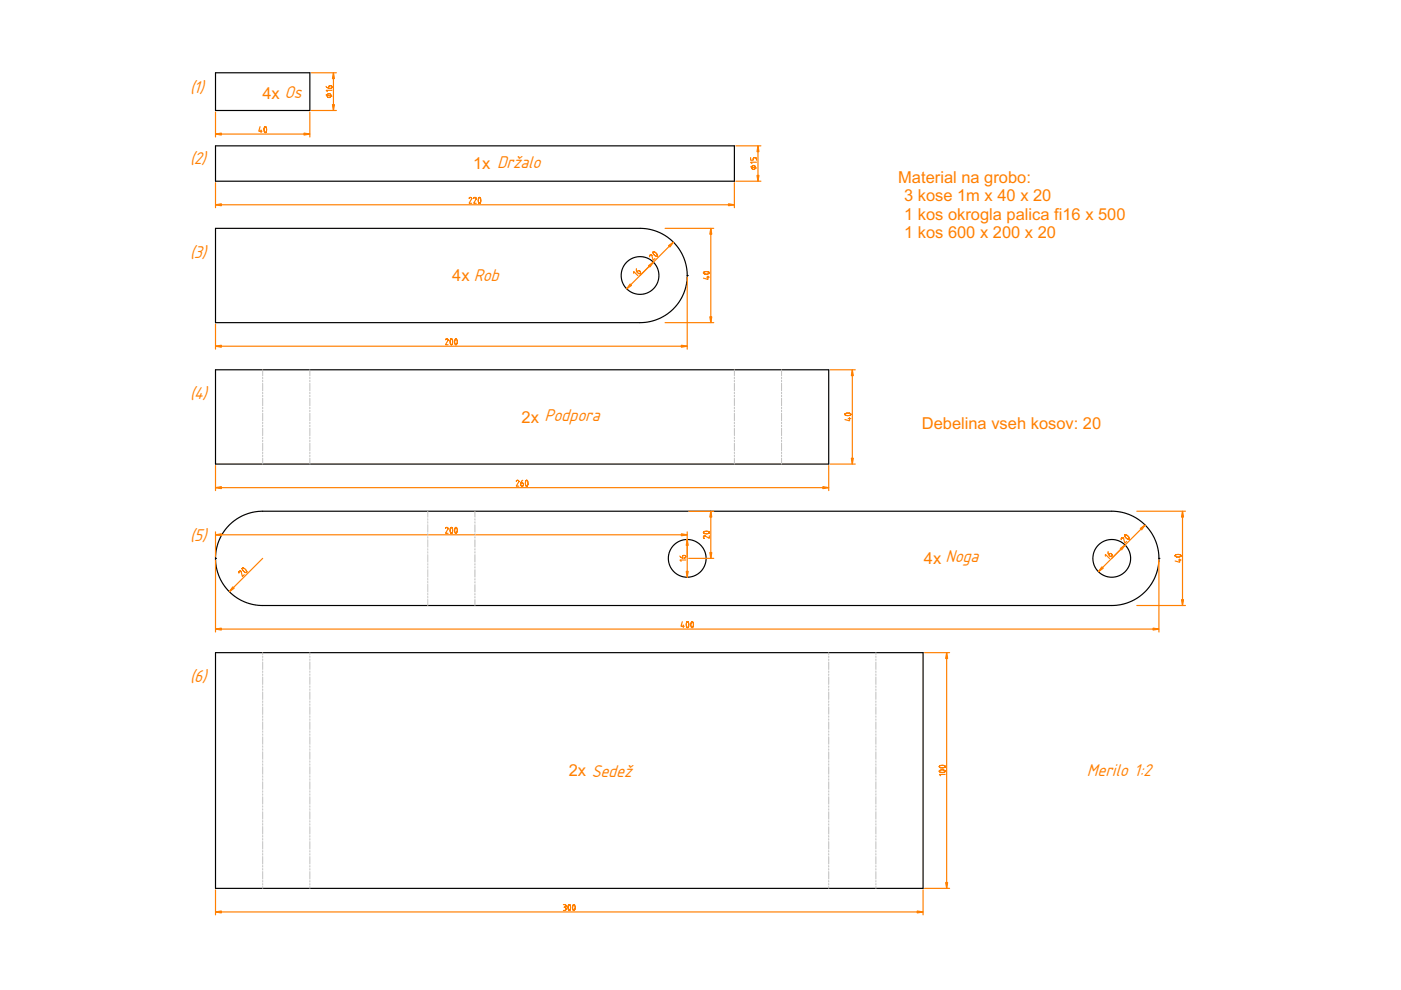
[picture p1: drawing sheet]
<svg xmlns="http://www.w3.org/2000/svg" width="297mm" height="210mm" viewBox="0 0 297 210" stroke-linecap="round" stroke-linejoin="round" font-family="sans-serif">
<path d="M45.7 138.4h150v50h-150z" fill="none" stroke="#000" stroke-width=".25"/>
<path d="M45.7 193.4h150" fill="none" stroke="#ff7f00" stroke-width=".25"/>
<path d="M45.7 193.4l1.2-.3v.5z" fill="#ff7f00"/>
<path d="M45.7 193.4l1.2-.3v.5z" fill="#ff7f00" stroke="#ff7f00" stroke-width=".25"/>
<path d="M194.5 193.1l1.2 .3-1.2 .2z" fill="#ff7f00"/>
<path d="M194.5 193.1l1.2 .3-1.2 .2z" fill="#ff7f00" stroke="#ff7f00" stroke-width=".25"/>
<g fill="none" stroke="#ff7f00" stroke-width=".25">
<path d="M200.7 138.4v50M45.7 188.7v5.3M119.5 191.8l.5 .1v.3l-.3 .1M119.6 192.3h.1M119.7 192.3l.3 .2v.4l-.5 .1M120.6 191.9l-.1 .8 .1 .3h.2M120.6 191.9h.2M120.6 191.9h.1M120.8 193h.1M120.9 191.9h.1M120.9 191.9l.1 .5-.2 .6M121.5 191.9l-.1 .8 .2 .3h.2"/>
<path d="M121.5 191.9h.3M121.5 191.9h.1M121.8 193h.1M121.8 191.9h.1M121.8 191.9l.2 .5-.2 .6M195.7 188.7v5.3"/>
</g>
<path d="M200.7 138.4l.2 1.2h-.4z" fill="#ff7f00"/>
<path d="M200.7 138.4l.2 1.2h-.4z" fill="#ff7f00" stroke="#ff7f00" stroke-width=".25"/>
<path d="M200.5 187.1h.4l-.2 1.3z" fill="#ff7f00"/>
<path d="M200.5 187.1h.4l-.2 1.3z" fill="#ff7f00" stroke="#ff7f00" stroke-width=".25"/>
<g fill="none" stroke="#ff7f00" stroke-width=".25">
<path d="M242.8 111.3l-7.1 7.1M196 138.4h5.3M199.2 163.6h.1M199.2 162.7h.1M199.2 162.7l.5 .1 .6-.1M200.3 162.7h.1M200.3 163.4l-.8-.1-.3 .1v.2M200.3 162.4l-.8-.1-.3 .1v.3M200.3 163.4h.1M200.3 162.4h.1M200.3 163.4l.1 .2-.4 .2-.8-.2M200.3 162.4v.3"/>
<path d="M200.4 164.2h-1.3l.3 .3M196 188.4h5.3"/>
</g>
<g fill="none" stroke="#c0c0c0" stroke-width=".21">
<path d="M55.7 138.4v.4M55.7 139.1v.3M55.7 139.7v.3M65.7 138.4v.4M65.7 139.1v.3M65.7 139.7v.3M175.7 138.4v.4M175.7 139.1v.3M175.7 139.7v.3M185.7 138.4v.4M185.7 139.1v.3M185.7 139.7v.3"/>
<path d="M55.7 140.4v1.5M55.7 142.3v.3M55.7 142.9v.3M55.7 143.5v1.6M55.7 145.4v.4M55.7 146.1v.3M55.7 146.7v1.6M55.7 148.6v.3M55.7 149.2v.4M55.7 149.9v1.6M55.7 151.8v.3M55.7 152.4v.3"/>
<path d="M55.7 153.1v1.5M55.7 155v.3M55.7 155.6v.3M55.7 156.2v1.6M55.7 158.1v.3M55.7 158.8v.3M55.7 159.4v1.6M65.7 140.4v1.5M65.7 142.3v.3M65.7 142.9v.3M65.7 143.5v1.6M65.7 145.4v.4"/>
<path d="M65.7 146.1v.3M65.7 146.7v1.6M65.7 148.6v.3M65.7 149.2v.4M65.7 149.9v1.6M65.7 151.8v.3M65.7 152.4v.3M65.7 153.1v1.5M65.7 155v.3M65.7 155.6v.3M65.7 156.2v1.6M65.7 158.1v.3"/>
<path d="M65.7 158.8v.3M65.7 159.4v1.6M175.7 140.4v1.5M175.7 142.3v.3M175.7 142.9v.3M175.7 143.5v1.6M175.7 145.4v.4M175.7 146.1v.3M175.7 146.7v1.6M175.7 148.6v.3M175.7 149.2v.4M175.7 149.9v1.6"/>
<path d="M175.7 151.8v.3M175.7 152.4v.3M175.7 153.1v1.5M175.7 155v.3M175.7 155.6v.3M175.7 156.2v1.6M175.7 158.1v.3M175.7 158.8v.3M175.7 159.4v1.6M185.7 140.4v1.5M185.7 142.3v.3M185.7 142.9v.3"/>
<path d="M185.7 143.5v1.6M185.7 145.4v.4M185.7 146.1v.3M185.7 146.7v1.6M185.7 148.6v.3M185.7 149.2v.4M185.7 149.9v1.6M185.7 151.8v.3M185.7 152.4v.3M185.7 153.1v1.5M185.7 155v.3M185.7 155.6v.3"/>
<path d="M185.7 156.2v1.6M185.7 158.1v.3M185.7 158.8v.3M185.7 159.4v1.6M55.7 161.3v.3M55.7 161.9v.4M55.7 162.6v1.6M55.7 164.5v.3M55.7 165.1v.3M55.7 165.7v1.6M55.7 167.7v.3M55.7 168.3v.3"/>
<path d="M55.7 168.9v1.6M55.7 170.8v.3M55.7 171.5v.3M55.7 172.1v1.6M55.7 174v.3M55.7 174.6v.4M55.7 175.3v1.6M55.7 177.2v.3M55.7 177.8v.3M55.7 178.4v1.6M65.7 161.3v.3M65.7 161.9v.4"/>
<path d="M65.7 162.6v1.6M65.7 164.5v.3M65.7 165.1v.3M65.7 165.7v1.6M65.7 167.7v.3M65.7 168.3v.3M65.7 168.9v1.6M65.7 170.8v.3M65.7 171.5v.3M65.7 172.1v1.6M65.7 174v.3M65.7 174.6v.4"/>
<path d="M65.7 175.3v1.6M65.7 177.2v.3M65.7 177.8v.3M65.7 178.4v1.6M175.7 161.3v.3M175.7 161.9v.4M175.7 162.6v1.6M175.7 164.5v.3M175.7 165.1v.3M175.7 165.7v1.6M175.7 167.7v.3M175.7 168.3v.3"/>
<path d="M175.7 168.9v1.6M175.7 170.8v.3M175.7 171.5v.3M175.7 172.1v1.6M175.7 174v.3M175.7 174.6v.4M175.7 175.3v1.6M175.7 177.2v.3M175.7 177.8v.3M175.7 178.4v1.6M185.7 161.3v.3M185.7 161.9v.4"/>
<path d="M185.7 162.6v1.6M185.7 164.5v.3M185.7 165.1v.3M185.7 165.7v1.6M185.7 167.7v.3M185.7 168.3v.3M185.7 168.9v1.6M185.7 170.8v.3M185.7 171.5v.3M185.7 172.1v1.6M185.7 174v.3M185.7 174.6v.4"/>
<path d="M185.7 175.3v1.6M185.7 177.2v.3M185.7 177.8v.3M185.7 178.4v1.6M55.7 180.3v.4M55.7 181v.3M55.7 181.6v1.6M55.7 183.5v.3M55.7 184.2v.3M55.7 184.8v1.6M55.7 186.7v.3M55.7 187.3v.3"/>
<path d="M55.7 188v.4M65.7 180.3v.4M65.7 181v.3M65.7 181.6v1.6M65.7 183.5v.3M65.7 184.2v.3M65.7 184.8v1.6M65.7 186.7v.3M65.7 187.3v.3M65.7 188v.4M175.7 180.3v.4M175.7 181v.3"/>
<path d="M175.7 181.6v1.6M175.7 183.5v.3M175.7 184.2v.3M175.7 184.8v1.6M175.7 186.7v.3M175.7 187.3v.3M175.7 188v.4M185.7 180.3v.4M185.7 181v.3M185.7 181.6v1.6M185.7 183.5v.3M185.7 184.2v.3"/>
<path d="M185.7 184.8v1.6M185.7 186.7v.3M185.7 187.3v.3M185.7 188v.4"/>
</g>
<g fill="none" stroke="#000" stroke-width=".25">
<path d="M45.7 118.4h.1M45.7 118.4l.2-2 .5-1.8 1-1.7 1.2-1.6 1.5-1.2 1.8-.9 1.9-.6 1.9-.2h180.5l1.9 .3 1.8 .6 1.6 1 1.4 1.2 1.2 1.5 .9 1.7 .5 1.8 .2 1.9M45.7 118.4l.2 1.9 .6 1.9 .9 1.7 1.2 1.5 1.5 1.3 1.8 .9 1.8 .6 2 .2h180.5l1.9-.3 1.8-.6 1.6-1 1.5-1.2 1.1-1.5 .9-1.7 .5-1.9 .2-1.8M245.7 118.4h.1"/>
<circle cx="145.7" cy="118.4" r="4"/>
<circle cx="235.7" cy="118.4" r="4"/>
</g>
<path d="M241.8 112.1l1-.8-.8 1z" fill="#ff7f00"/>
<path d="M241.8 112.1l1-.8-.8 1z" fill="#ff7f00" stroke="#ff7f00" stroke-width=".25"/>
<path d="M55.7 118.4l-7.1 7.1M238.1 114l-.3 .1v.3M238.1 114.1h.1M238.1 114.1l.4 1.1 .4-.4M238.4 113.5l.2-.1 .3 .1 .5 .6M238.4 113.5h.1M238.4 113.5l.3 .5 .5 .3M239.2 114.3h.1M239.4 114.2h.1M239.4 114.2l-.2 .1" fill="none" stroke="#ff7f00" stroke-width=".25"/>
<path d="M49.4 124.4l.3 .3-1.1 .8z" fill="#ff7f00"/>
<path d="M49.4 124.4l.3 .3-1.1 .8z" fill="#ff7f00" stroke="#ff7f00" stroke-width=".25"/>
<path d="M45.7 133.4h200M51 121.1l-.3 .1v.3M51.1 121.1h.1M51.1 121.1v.1M51.1 121.2l.3 1 .4-.4M51.4 120.6v-.2l.3 .1 .5 .4M51.4 120.6h.1M51.4 120.6l.5 .7 .3 .1 .1-.2M52.2 121h.1M52.2 121l.1 .2M52.3 121.2h.1" fill="none" stroke="#ff7f00" stroke-width=".25"/>
<path d="M45.7 133.4l1.2-.2v.4z" fill="#ff7f00"/>
<path d="M45.7 133.4l1.2-.2v.4z" fill="#ff7f00" stroke="#ff7f00" stroke-width=".25"/>
<path d="M244.5 133.2l1.2 .2-1.2 .2z" fill="#ff7f00"/>
<path d="M244.5 133.2l1.2 .2-1.2 .2z" fill="#ff7f00" stroke="#ff7f00" stroke-width=".25"/>
<g fill="none" stroke="#ff7f00" stroke-width=".25">
<path d="M45.7 118.7v15.3M45.7 113.4h100M245.7 118.7v15.3M144.7 131.8l-.3 1h.7M144.9 132.5v.6M145.6 131.9l-.1 .8 .2 .3h.2M145.6 131.9l.3-.1 .1 .4-.1 .8M145.6 131.9h.1M145.9 133h.1M146.5 132.2l.1 .8M146.5 132.1h.1M146.6 133h.1"/>
<path d="M146.6 133h.3M146.6 131.9l-.1 .2M146.6 131.9l.2-.1 .2 .4-.1 .8M146.6 131.9h.1M146.9 133h.1"/>
</g>
<path d="M45.7 113.4l1.2-.2v.4z" fill="#ff7f00"/>
<path d="M45.7 113.4l1.2-.2v.4z" fill="#ff7f00" stroke="#ff7f00" stroke-width=".25"/>
<path d="M144.5 113.2l1.2 .2-1.2 .2z" fill="#ff7f00"/>
<path d="M144.5 113.2l1.2 .2-1.2 .2z" fill="#ff7f00" stroke="#ff7f00" stroke-width=".25"/>
<g fill="none" stroke="#ff7f00" stroke-width=".25">
<path d="M45.7 112.8v5.3M94.5 112l.2-.2 .3 .2M95 112h.1M95 112l-.6 1.1h.6M95.6 111.9l-.2 .8 .2 .3h.2M95.6 111.9h.2l.1 .3-.1 .8M95.6 111.9h.1M95.8 113h.1M96.5 111.9l-.1 .8 .2 .3h.2M96.5 111.9h.3l.1 .3-.1 .8M96.5 111.9h.1M96.8 113h.1"/>
<path d="M145.7 112.8v5.3M150.7 108.4v10"/>
</g>
<path d="M150.5 117.1h.4l-.2 1.3z" fill="#ff7f00"/>
<path d="M150.5 117.1h.4l-.2 1.3z" fill="#ff7f00" stroke="#ff7f00" stroke-width=".25"/>
<path d="M150.7 108.4l.2 1.2h-.4z" fill="#ff7f00"/>
<path d="M150.7 108.4l.2 1.2h-.4z" fill="#ff7f00" stroke="#ff7f00" stroke-width=".25"/>
<path d="M146 118.4h5.3M146 108.4h5.3M149.2 113h.1M149.3 113.6l-.2 .3 .2 .2M149.4 113.6h.1M150.3 112.8l-.8-.1-.3 .1v.2M150.3 112.8h.1M150.3 112.8l.1 .2-.4 .2-.8-.2M150.4 113.6v.6l-.9-.6M250.7 108.4v20" fill="none" stroke="#ff7f00" stroke-width=".25"/>
<path d="M250.7 108.4l.2 1.2h-.4z" fill="#ff7f00"/>
<path d="M250.7 108.4l.2 1.2h-.4z" fill="#ff7f00" stroke="#ff7f00" stroke-width=".25"/>
<path d="M250.5 127.1h.4l-.2 1.3z" fill="#ff7f00"/>
<path d="M250.5 127.1h.4l-.2 1.3z" fill="#ff7f00" stroke="#ff7f00" stroke-width=".25"/>
<path d="M145.7 114.4v8M241 108.4h10.3M249.2 118h.1M249.8 118.7h.6M250.1 118.5v.7l-.9-.3M250.3 117.7l-.8-.1-.3 .1v.3M250.3 117.7h.1M250.3 117.7l.1 .2-.3 .2-.9-.1M241 128.4h10.3" fill="none" stroke="#ff7f00" stroke-width=".25"/>
<g fill="none" stroke="#c0c0c0" stroke-width=".21">
<path d="M90.7 108.4v1.3M90.7 110v.3M90.7 110.6v.3M90.7 111.2v1.6M90.7 113.2v.3M90.7 113.8v.3M90.7 114.4v1.6M90.7 116.3v.3M90.7 117v.3M90.7 117.6v1.6M90.7 119.5v.3M100.7 108.4v1.3"/>
<path d="M100.7 110v.3M100.7 110.6v.3M100.7 111.2v1.6M100.7 113.2v.3M100.7 113.8v.3M100.7 114.4v1.6M100.7 116.3v.3M100.7 117v.3M100.7 117.6v1.6M100.7 119.5v.3M90.7 120.1v.3M90.7 120.8v1.6"/>
<path d="M90.7 122.7v.3M90.7 123.3v.3M90.7 123.9v1.6M90.7 125.8v.4M90.7 126.5v.3M90.7 127.1v1.3M100.7 120.1v.3M100.7 120.8v1.6M100.7 122.7v.3M100.7 123.3v.3M100.7 123.9v1.6M100.7 125.8v.4"/>
<path d="M100.7 126.5v.3M100.7 127.1v1.3"/>
</g>
<path d="M145.5 121.1h.4l-.2 1.3z" fill="#ff7f00"/>
<path d="M145.5 121.1h.4l-.2 1.3z" fill="#ff7f00" stroke="#ff7f00" stroke-width=".25"/>
<path d="M145.7 114.4l.2 1.2h-.4z" fill="#ff7f00"/>
<path d="M145.7 114.4l.2 1.2h-.4z" fill="#ff7f00" stroke="#ff7f00" stroke-width=".25"/>
<path d="M144.1 117.9l.5 .4h.5l.3-.1-.1-.3-.5-.1-.1 .5M145.4 118.7h-1.3l.3 .3M238.5 115.6l-5.6 5.6" fill="none" stroke="#ff7f00" stroke-width=".25"/>
<path d="M233.6 120.2l.3 .3-1 .7z" fill="#ff7f00"/>
<path d="M233.6 120.2l.3 .3-1 .7z" fill="#ff7f00" stroke="#ff7f00" stroke-width=".25"/>
<path d="M237.5 116.3l1-.7-.7 1z" fill="#ff7f00"/>
<path d="M237.5 116.3l1-.7-.7 1z" fill="#ff7f00" stroke="#ff7f00" stroke-width=".25"/>
<path d="M180.7 78.4v20M234.4 117.9v-.4l.8 .9M235 116.9v.6l.3 .4 .3 .1 .2-.2-.3-.4-.4 .2" fill="none" stroke="#ff7f00" stroke-width=".25"/>
<path d="M45.7 78.4h130v20h-130z" fill="none" stroke="#000" stroke-width=".25"/>
<path d="M180.7 78.4l.2 1.3h-.4z" fill="#ff7f00"/>
<path d="M180.7 78.4l.2 1.3h-.4z" fill="#ff7f00" stroke="#ff7f00" stroke-width=".25"/>
<path d="M180.5 97.1h.4l-.2 1.3z" fill="#ff7f00"/>
<path d="M180.5 97.1h.4l-.2 1.3z" fill="#ff7f00" stroke="#ff7f00" stroke-width=".25"/>
<path d="M176 78.4h5.3M176 98.4h5.3M179.2 88h.1M179.2 88l.2 .1M179.4 88.1h.1M179.8 88.7h.6M180.1 88.5v.7l-1-.2M180.3 87.7l-.8-.1-.3 .2v.2M180.3 87.7h.1M180.3 87.7l.1 .2-.2 .2h-.7M45.7 103.4h130" fill="none" stroke="#ff7f00" stroke-width=".25"/>
<path d="M45.7 103.4l1.2-.2v.4z" fill="#ff7f00"/>
<path d="M45.7 103.4l1.2-.2v.4z" fill="#ff7f00" stroke="#ff7f00" stroke-width=".25"/>
<path d="M174.5 103.2l1.2 .2-1.2 .2z" fill="#ff7f00"/>
<path d="M174.5 103.2l1.2 .2-1.2 .2z" fill="#ff7f00" stroke="#ff7f00" stroke-width=".25"/>
<path d="M142.8 51.3l-7.1 7.1M45.7 98.7v5.3M175.7 98.7v5.3M109.5 102l.2-.2 .3 .2M110 102.1h.1M110 102.1l-.6 1h.6M110.8 101.8l-.3 .5-.1 .5 .2 .2h.3v-.5l-.5-.1M111.5 103h.1M111.5 101.9l-.1 .5 .1 .6M111.5 101.9h.3l.1 .6-.1 .5h-.3M111.5 101.9h.1" fill="none" stroke="#ff7f00" stroke-width=".25"/>
<g fill="none" stroke="#c0c0c0" stroke-width=".21">
<path d="M55.7 78.4v1.3M55.7 80v.3M65.7 78.4v1.3M65.7 80v.3M155.7 78.4v1.3M155.7 80v.3M165.7 78.4v1.3M165.7 80v.3M55.7 80.6v.3M55.7 81.3v1.5M55.7 83.2v.3M55.7 83.8v.3"/>
<path d="M55.7 84.4v1.6M55.7 86.3v.4M55.7 87v.3M55.7 87.6v1.6M55.7 89.5v.3M55.7 90.1v.4M55.7 90.8v1.6M55.7 92.7v.3M55.7 93.3v.3M55.7 94v1.5M55.7 95.9v.3M55.7 96.5v.3"/>
<path d="M55.7 97.1v1.3M65.7 80.6v.3M65.7 81.3v1.5M65.7 83.2v.3M65.7 83.8v.3M65.7 84.4v1.6M65.7 86.3v.4M65.7 87v.3M65.7 87.6v1.6M65.7 89.5v.3M65.7 90.1v.4M65.7 90.8v1.6"/>
<path d="M65.7 92.7v.3M65.7 93.3v.3M65.7 94v1.5M65.7 95.9v.3M65.7 96.5v.3M65.7 97.1v1.3M155.7 80.6v.3M155.7 81.3v1.5M155.7 83.2v.3M155.7 83.8v.3M155.7 84.4v1.6M155.7 86.3v.4"/>
<path d="M155.7 87v.3M155.7 87.6v1.6M155.7 89.5v.3M155.7 90.1v.4M155.7 90.8v1.6M155.7 92.7v.3M155.7 93.3v.3M155.7 94v1.5M155.7 95.9v.3M155.7 96.5v.3M155.7 97.1v1.3M165.7 80.6v.3"/>
<path d="M165.7 81.3v1.5M165.7 83.2v.3M165.7 83.8v.3M165.7 84.4v1.6M165.7 86.3v.4M165.7 87v.3M165.7 87.6v1.6M165.7 89.5v.3M165.7 90.1v.4M165.7 90.8v1.6M165.7 92.7v.3M165.7 93.3v.3"/>
<path d="M165.7 94v1.5M165.7 95.9v.3M165.7 96.5v.3M165.7 97.1v1.3"/>
</g>
<g fill="none" stroke="#000" stroke-width=".25">
<path d="M45.7 48.4l91.1 .1 1.9 .4 1.8 .8 1.7 1.1 1.3 1.4 1.1 1.6 .7 1.8 .4 2-.1 1.9-.3 1.7-.6 1.6-.9 1.4-1.1 1.4-1.3 1.1-1.5 .8-1.6 .6-1.7 .3h-90.9zM145.7 58.4h.1"/>
<circle cx="135.7" cy="58.4" r="4"/>
</g>
<path d="M141.7 52.1l1.1-.8-.8 1.1z" fill="#ff7f00"/>
<path d="M141.7 52.1l1.1-.8-.8 1.1z" fill="#ff7f00" stroke="#ff7f00" stroke-width=".25"/>
<path d="M138.1 54.1h-.3l-.1 .4M138.1 54.1h.1M138.1 54.1l.4 1.1 .4-.4M138.4 53.6l.1-.2h.3l.5 .5M138.4 53.6h.1M138.4 53.6l.5 .6 .4 .2 .1-.2M139.3 53.9h.1M139.3 53.9l.1 .3M139.4 54.2h.1M45.7 73.4h100" fill="none" stroke="#ff7f00" stroke-width=".25"/>
<path d="M45.7 73.4l1.2-.2v.4z" fill="#ff7f00"/>
<path d="M45.7 73.4l1.2-.2v.4z" fill="#ff7f00" stroke="#ff7f00" stroke-width=".25"/>
<path d="M144.5 73.2l1.2 .2-1.2 .2z" fill="#ff7f00"/>
<path d="M144.5 73.2l1.2 .2-1.2 .2z" fill="#ff7f00" stroke="#ff7f00" stroke-width=".25"/>
<g fill="none" stroke="#ff7f00" stroke-width=".25">
<path d="M145.7 58.7v15.3M150.7 48.4v20M45.7 68.7v5.3M94.5 72.1l.3-.3 .2 .3-.6 1h.6M95.6 71.9l-.2 .8 .2 .4 .2-.1M95.6 71.9h.2M95.6 71.9h.1M95.8 73h.1M95.9 71.9h.1M95.9 71.9l.1 .6-.2 .5M96.5 71.9l-.1 .8 .2 .4 .2-.1M96.5 71.9h.3l.1 .3-.1 .8"/>
<path d="M96.5 71.9h.1M96.8 73h.1"/>
</g>
<path d="M150.7 48.4l.2 1.3h-.4z" fill="#ff7f00"/>
<path d="M150.7 48.4l.2 1.3h-.4z" fill="#ff7f00" stroke="#ff7f00" stroke-width=".25"/>
<path d="M150.5 67.2h.4l-.2 1.2z" fill="#ff7f00"/>
<path d="M150.5 67.2h.4l-.2 1.2z" fill="#ff7f00" stroke="#ff7f00" stroke-width=".25"/>
<path d="M138.5 55.6l-5.6 5.6M141 48.4h10.3M149.2 58h.1M149.8 58.8h.6M150.1 58.6v.6l-1-.2M150.3 57.7l-.8-.1-.3 .2v.2M150.3 57.7h.1M150.3 57.7l.1 .2-.4 .2-.8-.1M141 68.4h10.3" fill="none" stroke="#ff7f00" stroke-width=".25"/>
<path d="M133.6 60.2l.3 .3-1 .7z" fill="#ff7f00"/>
<path d="M133.6 60.2l.3 .3-1 .7z" fill="#ff7f00" stroke="#ff7f00" stroke-width=".25"/>
<path d="M137.5 56.3l1-.7-.7 1z" fill="#ff7f00"/>
<path d="M137.5 56.3l1-.7-.7 1z" fill="#ff7f00" stroke="#ff7f00" stroke-width=".25"/>
<path d="M160.7 30.9v7.5M134.4 57.9v-.3l.8 .8M134.9 57l.1 .5 .3 .4 .3 .1 .2-.2-.3-.4-.4 .2" fill="none" stroke="#ff7f00" stroke-width=".25"/>
<path d="M45.7 30.9h110v7.5h-110z" fill="none" stroke="#000" stroke-width=".25"/>
<path d="M160.7 30.9l.2 1.3h-.4z" fill="#ff7f00"/>
<path d="M160.7 30.9l.2 1.3h-.4z" fill="#ff7f00" stroke="#ff7f00" stroke-width=".25"/>
<path d="M160.5 37.2h.4l-.2 1.2z" fill="#ff7f00"/>
<path d="M160.5 37.2h.4l-.2 1.2z" fill="#ff7f00" stroke="#ff7f00" stroke-width=".25"/>
<g fill="none" stroke="#ff7f00" stroke-width=".25">
<path d="M156 30.9h5.3M156 38.4h5.3M159.1 33.4v.6h.6v-.4l.3-.2 .3 .1 .1 .5M159.1 35.4l1.3 .2M160.2 35.6h.1M160.4 34.4h-1.3l.3 .3M45.7 43.4h110"/>
<circle cx="159.8" cy="35.5" r=".42"/>
</g>
<path d="M45.7 43.4l1.2-.2v.4z" fill="#ff7f00"/>
<path d="M45.7 43.4l1.2-.2v.4z" fill="#ff7f00" stroke="#ff7f00" stroke-width=".25"/>
<path d="M154.5 43.2l1.2 .2-1.2 .2z" fill="#ff7f00"/>
<path d="M154.5 43.2l1.2 .2-1.2 .2z" fill="#ff7f00" stroke="#ff7f00" stroke-width=".25"/>
<path d="M70.7 15.4v8M45.7 38.7v5.3M155.7 38.7v5.3M99.5 42.1l.2-.2 .3 .2M100 42.1h.1M100 42.1l-.6 1h.6M100.4 42.1l.3-.2 .3 .2M101 42.1h.1M101 42.1l-.6 1h.6M101.5 41.9h.1M101.6 41.9h.2l.1 .4v.6l-.2 .2-.3-.5z" fill="none" stroke="#ff7f00" stroke-width=".25"/>
<path d="M45.7 15.4h20v8h-20z" fill="none" stroke="#000" stroke-width=".25"/>
<path d="M70.5 22.2h.4l-.2 1.2z" fill="#ff7f00"/>
<path d="M70.5 22.2h.4l-.2 1.2z" fill="#ff7f00" stroke="#ff7f00" stroke-width=".25"/>
<path d="M70.7 15.4l.2 1.3h-.4z" fill="#ff7f00"/>
<path d="M70.7 15.4l.2 1.3h-.4z" fill="#ff7f00" stroke="#ff7f00" stroke-width=".25"/>
<g fill="none" stroke="#ff7f00" stroke-width=".25">
<path d="M66 15.4h5.3M69.1 18.3l.5 .4h.5l.2-.1v-.3l-.5-.1-.1 .5M70.4 19.2h-1.3l.3 .2M45.7 28.4h20M66 23.4h5.3M69.1 20.1l1.3 .3M70.2 20.4h.1"/>
<circle cx="69.8" cy="20.3" r=".42"/>
</g>
<path d="M45.7 28.4l1.2-.2v.4z" fill="#ff7f00"/>
<path d="M45.7 28.4l1.2-.2v.4z" fill="#ff7f00" stroke="#ff7f00" stroke-width=".25"/>
<path d="M64.4 28.2l1.3 .2-1.3 .2z" fill="#ff7f00"/>
<path d="M64.4 28.2l1.3 .2-1.3 .2z" fill="#ff7f00" stroke="#ff7f00" stroke-width=".25"/>
<path d="M45.7 23.7v5.4M55.1 26.9l-.2 .9h.7M55.3 27.6v.5M56 27.2v.7l.2 .2 .2-.1M56 27.2h.1M56.1 26.9l-.1 .3M56.1 26.9h.2l.2 .3-.1 .8M56.1 26.9h.1M56.4 28h.1M65.7 23.7v5.4" fill="none" stroke="#ff7f00" stroke-width=".25"/>
<g font-size="3.5" fill="#ff7f00">
<text x="40.3" y="19.7">(1)</text>
<text x="55.6" y="20.9">4x Os</text>
<text x="40.3" y="34.7">(2)</text>
<text x="100.3" y="35.9">1x Držalo</text>
<text x="190.4" y="38.8">Material na grobo:</text>
<text x="191.7" y="42.7">3 kose 1m x 40 x 20</text>
<text x="191.7" y="46.6">1 kos okrogla palica fi16 x 500</text>
<text x="191.7" y="50.5">1 kos 600 x 200 x 20</text>
<text x="40.3" y="54.7">(3)</text>
<text x="95.9" y="59.7">4x Rob</text>
<text x="40.3" y="84.7">(4)</text>
<text x="110.6" y="89.7">2x Podpora</text>
<text x="195.4" y="90.9">Debelina vseh kosov: 20</text>
<text x="40.3" y="114.6">(5)</text>
<text x="195.9" y="119.6">4x Noga</text>
<text x="40.3" y="144.6">(6)</text>
<text x="120.6" y="164.6">2x Sedež</text>
<text x="230.4" y="164.6">Merilo 1:2</text>
</g>
</svg>
